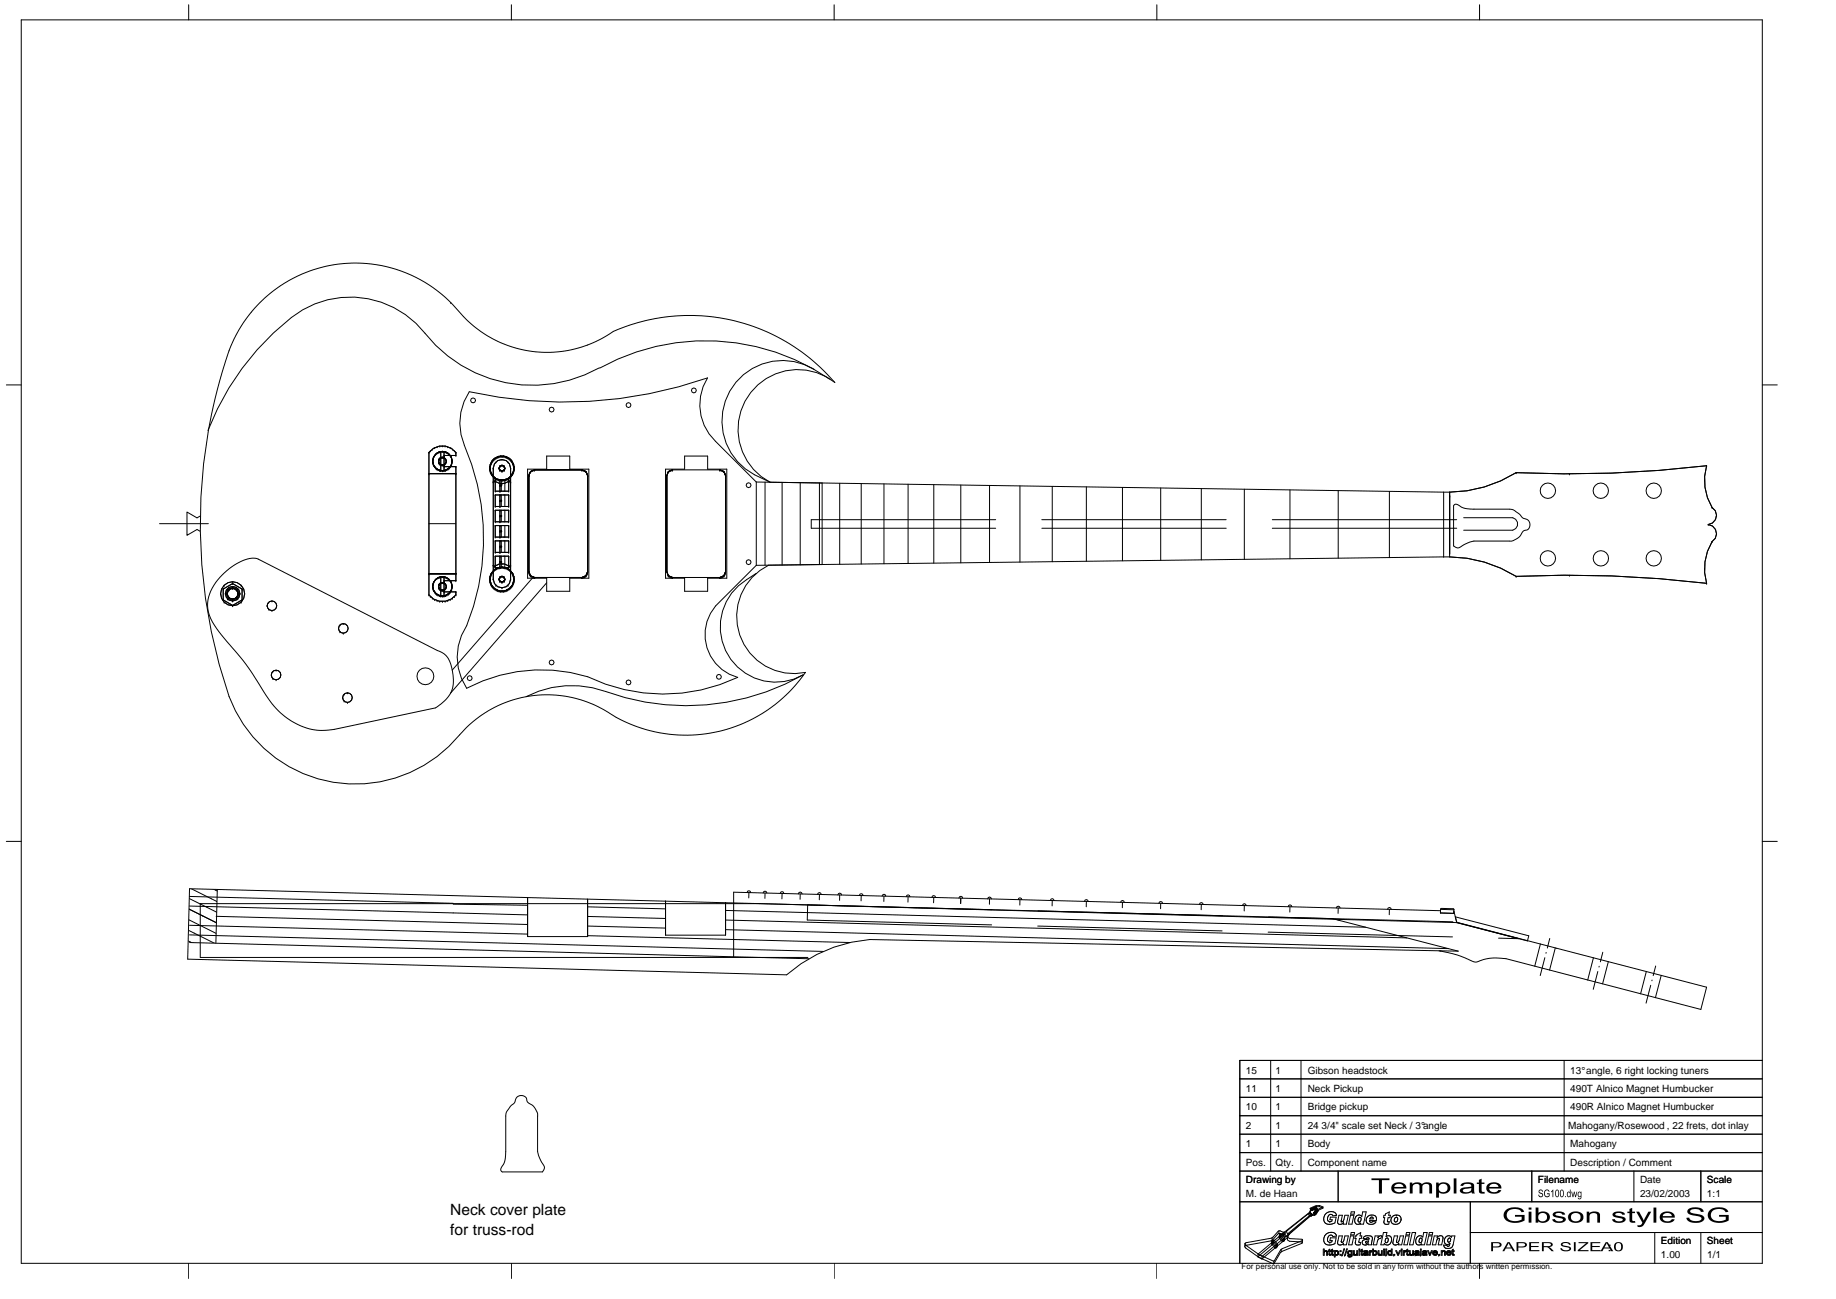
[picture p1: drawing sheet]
<svg xmlns="http://www.w3.org/2000/svg" width="1189mm" height="841mm" viewBox="0 0 1189 841" stroke-linecap="round" stroke-linejoin="round" font-family="sans-serif">
<g fill="none" stroke="#000" stroke-width=".65">
<path d="M14 13h1127v805h-1127zM122 3v10M331 3v10M540 3v10M749 3v10M958 3v10M168 196a87 87 0 0 1 125 1l8 9a75 75 0 0 0 85 15l8-4a98 98 0 0 1 37-12l12-1h8a123 123 0 0 1 85 38l5 6-6-4a39 39 0 0 0-53 16 39 39 0 0 0 17 52l33 1v53h-34l-6 3a37 37 0 0 0-12 45 37 37 0 0 0 42 21 96 96 0 0 1-19 21 94 94 0 0 1-114 2 75 75 0 0 0-88 14 92 92 0 0 1-55 34 87 87 0 0 1-98-55 346 346 0 0 1-10-187l6-22 6-19 3-7 5-8zM292 196h.1M388 238a89 89 0 0 1-113-22 62 62 0 0 0-86-10 172 172 0 0 0-54 73M388 238a142 142 0 0 1 149 7M527 239a39 39 0 0 0-54 14 39 39 0 0 0 16 54l10 5M4 249h10"/>
<path d="M1141 249h10M278 293h.1M278 293a11 11 0 0 1 17 0M278 293v92M279 292h.1M280 291h.1M280 298h.1M280 299h.1M281 297h.1M281 296h.1M281 295h.1M281 290h.1"/>
<path d="M282 294h.1M283 293h.1M283 289h.1M284 293h.1M284 298h.1M284 299h.1M284 300h.1M284 297h.1M285 293h.1M285 297h.1M285 289h.1M285 296h.1"/>
<path d="M285 292a6 6 0 0 0-5 6 6 6 0 0 0 5 7M285 292h.1M285 292v13M285 292h3M286 296h.1M286 292h.1M286 289h.1M287 296h.1M287 292h.1M288 292a6 6 0 0 1 5 6 6 6 0 0 1-5 7M288 292h.1M288 292v13"/>
<path d="M288 296h.1M288 295h.1M288 296h-2l-1 1-1 1 1 2 1 1h2M288 295h7M288 297h.1M288 289h.1M288 293h.1M288 300h.1M289 300h.1M289 297h.1M289 299h.1M289 298h.1"/>
<path d="M289 293h.1M290 289h.1M290 293h.1M291 294h.1M292 290h.1M292 295h.1M292 296h.1M292 297h.1M293 298h.1M293 299h.1M293 291h.1M294 292h.1"/>
<path d="M295 293h.1M295 295h.1M295 293v2M318 299h.1M318 299v1M318 300h.1M319 298h.1M319 298v1M319 299h.1M319 299h-1M320 298h.1M320 298h-1"/>
<path d="M320 297h.1M320 297v1M321 297h.1M321 297h-1M321 299h.1M321 296h.1M321 296v1M321 296h1M322 296h.1M322 296h1M323 296h.1M323 295h.1"/>
<path d="M323 295v1M323 295l1 1M324 296h.1M324 295h.1M324 295v1M324 295l1 1M325 296h.1M325 298h.1M325 295h.1M325 295v1M326 295h.1M326 295l-1 1"/>
<path d="M326 295v1M326 296h.1M327 295h.1M327 295l-1 1M327 295v1M327 296h.1M328 296h.1M328 296h-1M329 296h.1M329 296h-1M329 296v1M329 297h.1"/>
<path d="M329 299h.1M329 297h1M330 297h.1M330 297v1M330 298h.1M330 298h1M331 298h.1M331 299h.1M331 299h1M331 298v1M332 300h.1M332 299h.1"/>
<path d="M332 299v1M278 307h.1M278 307h17M281 300h.1M281 301h.1M281 302h.1M282 303h.1M283 304h.1M284 304h.1M285 304h.1M285 300h.1M285 301h.1"/>
<path d="M285 305h.1M285 305h3M286 301h.1M286 305h.1M287 301h.1M287 305h.1M288 305h.1M288 301h.1M288 302h.1M288 302h7M288 304h.1M289 304h.1"/>
<path d="M290 304h.1M291 303h.1M292 302h.1M292 301h.1M292 300h.1M295 307h.1M295 302h.1M295 302v74M317 304h.1M317 303h.1M317 303h1M317 304h1"/>
<path d="M317 302h.1M317 302h1M317 305h.1M317 305h1M317 301h.1M317 301l1 1M318 306h.1M318 303h.1M318 302h.1M318 303l-1 1M318 302l-1 1M318 304h.1"/>
<path d="M318 304l-1 1M318 302h-1M318 300v1M318 305h.1M318 305v1M318 307h.1M318 301h.1M318 301h-1M318 306v1M318 307l1 1M319 308h.1M319 312h.1"/>
<path d="M319 303a6 6 0 0 1 6-5 6 6 0 0 1 6 5M319 303h.1M319 303v72M319 308v1M319 309h.1M319 309h1M320 312h.1M320 311h.1M320 309h.1M320 312h-1M320 312l3 1h4l3-1M321 311h.1"/>
<path d="M321 318h.1M321 318h8M321 311h8M321 311v7M321 309h.1M321 309v1M321 309h-1M321 310h.1M322 310h.1M322 310h-1M322 310l1 1M323 311h.1"/>
<path d="M323 303h.1M323 310h.1M323 310l1 1M323 310v1M324 311h.1M324 318h.1M324 314h.1M324 315h.1M324 304h.1M324 302h.1M324 311v7M324 314h1v1h-1"/>
<path d="M324 311h1M325 311h.1M325 311v3M325 315v3M325 313h.1M325 305h.1M325 301h.1M325 311h1M326 311h.1M326 304h.1M326 302h.1M327 310h.1"/>
<path d="M327 310v1M327 310l-1 1M327 303h.1M327 311v7M327 311h.1M328 310h.1M328 310l-1 1M328 310h1M329 310h.1M329 309h.1M329 309h1M329 309v1"/>
<path d="M329 318h.1M329 311h.1M329 311v7M330 312h1M330 312h.1M330 309h.1M330 309h1M330 311h.1M331 308h.1M331 309h.1M331 312h.1M331 303h.1"/>
<path d="M331 303v72M332 307h.1M332 307l-1 1M332 306h.1M332 306v1M332 301h.1M332 301h1M332 305h.1M332 305l1 1M332 302h.1M332 300v1M332 302h1"/>
<path d="M332 304h.1M332 304l1 1M333 302h.1M333 302v1M333 303h.1M333 306h.1M333 303v1M333 306h-1M333 301h.1M333 301l-1 1M333 305h.1M333 305h-1"/>
<path d="M333 304h.1M333 304h-1M342 304h12v-9h15v9h12v70h-12v9h-15v-9h-12zM342 308h.1M342 308v62M342 307h.1M343 307h.1M343 306h.1M344 305h.1M345 304h.1M346 304h.1M346 304l-2 1-2 3"/>
<path d="M346 304h31M377 304l2 1 1 3M377 304h.1M378 304h.1M378 305h.1M379 305h.1M380 306h.1M380 307h.1M380 308h.1M380 308v62M431 304h12v-9h15v9h13v70h-13v9h-15v-9h-12zM432 306h.1"/>
<path d="M433 305h.1M434 305h.1M434 304h.1M435 304h.1M435 304l-2 1-1 3v62l1 3 2 1M435 304h31M466 304l3 1 1 3M466 304h.1M467 304h.1M468 305h.1M469 305h.1M469 306h.1"/>
<path d="M470 307h.1M470 308h.1M470 308v62M490 312l-27-26a33 33 0 0 1-5-41 284 284 0 0 1-154 9 37 37 0 0 0-3 34 152 152 0 0 1 1 117 36 36 0 0 0 0 41 101 101 0 0 1 90-3 113 113 0 0 0 86-4 29 29 0 0 1-15-47l27-26M490 312l445 7M490 312v54M495 312v54M506 312v54M518 313v53M531 313v53M544 313v52M558 313v52"/>
<path d="M572 313v52M588 314v51M605 314v51M622 314v50M641 314v50M660 315v49M681 315v49M703 315v48M727 316v47M752 316v47M778 316v47M806 317v45"/>
<path d="M835 317v45M867 318v43M900 318v43M935 319v42M935 319h4M939 319v39M939 319v42M982 306h.1M982 306a83 83 0 0 1-43 13M1016 307h.1M1104 311h.1M1105 302h.1"/>
<path d="M1105 302a34 34 0 0 0 4 27M1105 302a750 750 0 0 1-123 4M103 339h32M130 334l-2 1-7-3v15l7-4 1 1M278 339h17M321 320h.1M321 328h.1M321 330h.1M321 338h.1M321 328h8M321 320h8M321 338h8"/>
<path d="M321 330h8M321 320v8M321 330v8M324 328h.1M324 320h.1M324 324h.1M324 338h.1M324 330h.1M324 334h.1M324 320v8M324 330v8M324 324h1h-1"/>
<path d="M324 334h1h-1M325 320v4M325 324v4M325 330v4M325 334v4M327 320v8M327 330v8M329 320h.1M329 328h.1M329 330h.1M329 338h.1M329 320v8"/>
<path d="M329 330v8M645 336h-120v6h120M675 336h119M824 336h119M939 321h.1M941 328l2-2 5 3 4 1h27l5 3 2 2 3 2 2 2v2l-1 2-3 1-3 3-4 3h-26l-3 1-6 3-1 1-3-2v-25M948 335h32a4 4 0 0 1 3 4 4 4 0 0 1-3 4h-32M1106 340h.1M1106 340a6 6 0 0 1 5 4 6 6 0 0 1-2 7M1109 329h.1M1109 329a6 6 0 0 1 2 6 6 6 0 0 1-5 5M1112 334h.1"/>
<path d="M321 340h.1M321 348h.1M321 350h.1M321 358h.1M321 340h8M321 348h8M321 350h8M321 358h8M321 340v8M321 350v8M324 340h.1M324 348h.1"/>
<path d="M324 344h.1M324 350h.1M324 358h.1M324 354h.1M324 340v8M324 350v8M324 344h1h-1M324 354h1h-1M325 340v4M325 344v4M325 350v4M325 354v4"/>
<path d="M327 340v8M327 350v8M329 340h.1M329 348h.1M329 350h.1M329 358h.1M329 340v8M329 350v8M675 342h119M824 342h119M939 358h.1M1109 351h.1"/>
<path d="M1109 351a34 34 0 0 0-4 27M1112 346h.1M144 372a32 32 0 0 1 21-11l118 60a13 13 0 0 1 10 13 20 20 0 0 1-10 24h-1l-65 14a42 42 0 0 1-43-20 222 222 0 0 0-31-41 29 29 0 0 1-8-23 31 31 0 0 1 9-16zM145 379h.1M151 378h.1M151 380h.1M151 377h.1M151 378l6 3M151 378l-6 3M156 379h.1M278 371h.1M278 371h17"/>
<path d="M280 380h.1M280 379h.1M281 378h.1M281 377h.1M281 376h.1M282 375h.1M283 375h.1M284 374h.1M284 380h.1M284 379h.1M284 378h.1M285 374h.1"/>
<path d="M285 378h.1M285 377h.1M285 373a6 6 0 0 0-5 7 6 6 0 0 0 5 6M285 373h.1M285 373v13M285 373h3M286 377h.1M286 373h.1M287 377h.1M287 373h.1M288 373a6 6 0 0 1 5 7 6 6 0 0 1-5 6M288 373h.1"/>
<path d="M288 373v13M288 376h.1M288 377h.1M288 377h-2l-1 1-1 2 1 1 1 1h2M288 376h7M288 378h.1M288 374h.1M289 378h.1M289 379h.1M289 380h.1M289 374h.1M290 375h.1"/>
<path d="M291 375h.1M292 376h.1M292 377h.1M292 378h.1M293 379h.1M293 380h.1M295 371h.1M295 376h.1M317 374h.1M317 375h.1M317 374l1 1M317 375l1 1"/>
<path d="M317 376h.1M317 376l1 1M317 373h.1M317 373l1 1M317 377h.1M317 377h1M318 372h.1M318 375h.1M318 376h.1M318 375h-1M318 372v1M318 376h-1"/>
<path d="M318 374h.1M318 374h-1M318 377h.1M318 378h.1M318 377h-1M318 373h.1M318 373h-1M318 377v1M318 379h.1M318 379h1M318 378v1M318 371h.1"/>
<path d="M318 371v1M319 380h.1M319 379h.1M319 379v1M319 370h.1M319 370v1M319 371h.1M319 371h-1M319 366l1 1M319 366h.1M319 375a6 6 0 0 0 6 6 6 6 0 0 0 6-6M319 375h.1"/>
<path d="M319 369h.1M319 369h1M319 369v1M320 366h.1M320 367h.1M320 369h.1M320 369h1M320 367l3-2h4l3 2M321 360h.1M321 368h.1M321 360h8M321 368h8"/>
<path d="M321 360v8M321 369h.1M321 368h1M321 368v1M321 379h.1M322 368h.1M323 367h.1M323 367v1M323 367l-1 1M323 375h.1M323 368h.1M324 367h.1"/>
<path d="M324 367l-1 1M324 360h.1M324 368h.1M324 364h.1M324 376h.1M324 374h.1M324 360v8M324 364h1h-1M325 367h.1M325 367h-1M325 360v4M325 364v4"/>
<path d="M325 365h.1M325 377h.1M325 373h.1M326 367h.1M326 367h-1M326 376h.1M326 374h.1M326 367l1 1M327 368h.1M327 375h.1M327 360v8M327 367h.1"/>
<path d="M327 367l1 1M327 367v1M328 368h.1M329 379h.1M329 368h.1M329 368v1M329 368h-1M329 369h.1M329 360h.1M329 360v8M330 367h.1M330 369h.1"/>
<path d="M330 369h-1M330 369h1M330 366h.1M331 370h.1M331 369h.1M331 366l-1 1M331 366h.1M331 375h.1M331 380h.1M331 371h.1M331 371h1M331 370v1"/>
<path d="M331 379h.1M331 379v1M332 371h.1M332 371v1M332 378h.1M332 378v1M332 379h.1M332 379h-1M332 372h.1M332 372h1M332 377h.1M332 377v1"/>
<path d="M332 373h.1M332 373h1M332 377h1M332 374h.1M332 374h1M333 376h.1M333 375h.1M333 372h.1M333 372l-1 1M333 377h.1M333 377h-1M333 373h.1"/>
<path d="M333 373l-1 1M333 376l-1 1M333 374h.1M333 374v1M333 375v1M342 370l2 3 2 1M342 370h.1M342 371h.1M343 371h.1M343 372h.1M344 373h.1M345 374l-52 60"/>
<path d="M345 374h.1M346 374h.1M346 374h31M354 377l-62 72M377 374h.1M378 374h.1M378 373h.1M379 373h.1M380 372h.1M380 371h.1M380 370l-1 3-2 1M380 370h.1"/>
<path d="M432 372h.1M433 373h.1M434 373h.1M434 374h.1M435 374h.1M435 374h31M466 374h.1M467 374h.1M468 373h.1M469 373h.1M469 372h.1M470 371h.1"/>
<path d="M470 370l-1 3-3 1M470 370h.1M490 371a42 42 0 0 0-22 25 36 36 0 0 0 12 38 36 36 0 0 0 40 3 153 153 0 0 1-128 11 64 64 0 0 0-51 3M939 361a83 83 0 0 1 43 12M939 361l-449 5M982 373h.1M982 373a750 750 0 0 1 123 5M1016 372h.1M1104 368h.1M1105 378h.1M143 384h.1M145 381h.1"/>
<path d="M145 388h.1M145 381v7M145 388l6 4M145 390h.1M146 384h.1M146 384h1M147 384h.1M147 388h.1M147 381h.1M147 381l1 1M148 387l-1 1M148 387h.1"/>
<path d="M148 382h.1M151 392h.1M151 389h.1M151 388h.1M151 381h.1M151 388v1M153 387h.1M153 382h.1M154 387v1M154 388h.1M154 381h.1M154 381v1"/>
<path d="M154 384h.1M155 384h.1M156 390h.1M157 388h.1M157 381h.1M157 388l-6 4M157 381v7M158 384h.1M173 392h.1M174 394h.1M174 390h.1M176 395h.1"/>
<path d="M176 389h.1M278 385h.1M278 385a11 11 0 0 0 17 0M279 386h.1M280 387h.1M280 381h.1M281 382h.1M281 383h.1M281 388h.1M282 384h.1M283 385h.1M283 389h.1"/>
<path d="M284 385h.1M284 381h.1M285 386h.1M285 381h.1M285 389h.1M285 382h.1M285 386h3M286 382h.1M286 389h.1M286 386h.1M287 382h.1M287 386h.1"/>
<path d="M288 386h.1M288 382h.1M288 383h.1M288 383h7M288 389h.1M288 381h.1M289 381h.1M289 385h.1M290 389h.1M290 385h.1M291 384h.1M292 388h.1"/>
<path d="M292 383h.1M292 382h.1M293 381h.1M293 387h.1M294 386h.1M295 385h.1M295 383h.1M295 383v2M319 380h1M320 380h.1M320 380v1M320 381h.1"/>
<path d="M320 381l1 1M321 382h.1M322 382h.1M322 382h-1M323 382h.1M323 382h-1M323 382v1M323 383h.1M324 382h.1M324 382l-1 1M324 382v1M324 383h.1"/>
<path d="M325 383h.1M325 383h-1M325 381h.1M325 383h1M326 383h.1M326 382h.1M326 382v1M326 382l1 1M327 383h.1M327 382h.1M327 382v1M327 382h1"/>
<path d="M328 382h.1M328 382h1M329 382h.1M330 381h.1M330 381l-1 1M330 380h.1M330 380v1M331 380h-1M219 407h.1M220 409h.1M220 405h.1M222 410h.1"/>
<path d="M222 404h.1M176 437h.1M177 439h.1M177 435h.1M179 434h.1M179 440h.1M222 452h.1M223 454h.1M223 449h.1M225 455h.1M225 449h.1M4 545h10"/>
<path d="M1141 545h10M123 575l740 20 81 21-381-8a93 93 0 0 0-54 23l-387-10zM124 575l17 9M138 575l3 2M141 576l-1 35M484 578l1-1 1 1M485 578v3M494 578l1-1 2 1M495 578v4M505 578l1-1 2 1M506 578v4M517 579l1-1 1 1"/>
<path d="M518 579v3M529 579l2-1 1 1M531 579v4M543 579l1-1 1 1M544 579v4M556 580l2-1 1 1M558 580v3M122 588l19 10M122 581l19 10M122 595l19 10M123 580l170 5M123 587l219 5"/>
<path d="M123 599l219 6M140 593l202 6M293 585l49 1M342 581v25h38v-24M380 593l51 2M380 587l51 1M380 600l51 1M431 583v22h39v-21M470 589l414 11M470 596l441 11M523 586v10l119 3M571 580l1-1 2 1"/>
<path d="M572 580v4M587 581l1-2 1 2M588 581v3M603 581l2-1 1 1M605 581v3M621 581l1-1 1 2M622 581v4M640 582l1-1 1 1M641 582v3M659 582l1-1 2 2M660 583v3M672 600l119 3"/>
<path d="M672 590l120 3M680 583l1-1 2 1M681 583v4M702 584l1-2 2 2M703 584v3M726 584l1-1 1 1M727 584v4M750 585l2-1 1 1M752 585v3M777 586l1-2 1 2M778 586v3M805 586l1-1 1 1"/>
<path d="M806 586v4M821 594l120 3M834 587l1-1 2 1M835 587v4M865 588l2-1 1 1M867 588l-1 3M868 595l-2 1M898 589l2-1 1 1M900 589v3M933 591v-3h8v3M933 591v-1l-458-12v41M933 591h8"/>
<path d="M933 589h8M941 591v-1l2 7M942 594l48 12-1 3-46-12zM943 597h.1M943 597l162 42-4 15-126-33a31 31 0 0 0-18 2h-3l-11-5-11-2M943 597l-451-12h-362v35h393M122 602l17 9M122 609l3 2M123 610l401 11M123 605l410 11M380 606l170 4M470 602l468 12"/>
<path d="M821 604l120 3M933 616h-1M970 607l13 1M997 611l-3 15M1001 617h.1M1004 608l-2 6M1007 614l-4 14M1008 614h.1M1038 617l-2 6M1000 620l-3 12M1032 620l-4 15M1035 629l-3 12"/>
<path d="M1036 626h-1M1041 623l-3 14M1066 629l-4 14M1069 638l-3 11M1070 635h.1M1072 625l-2 7M1076 631l-4 15M803 699h338M823 687v71M842 687v71M1013 687v71M1141 687h-338v131"/>
<path d="M803 710h338M803 734h338M803 722h338M326 759h25l2-3-1-1-3-6-1-3v-25l-2-5-4-2-1-3-2-2h-2l-2 1-2 4-2 2-3 4-1 28v4l-3 5v1l1 1M803 758h338M803 746h338M866 758v20M992 758v20M1058 758v20M1101 758v20M803 778h338M952 778v40"/>
<path d="M828 797v2M829 800h-1M829 800h.1M829 800l-1 1M829 799h.1M829 799v1M829 799h1M830 799l2 2M830 799h.1M830 799v1M831 799l1 2M831 799l-16 13"/>
<path d="M831 798v2M832 799l-17 15M832 799l2 2M833 797v1l2 1M833 797l-1 2M833 797h.1M835 799l-1 2M835 799h.1M847 786l1 1h1M847 786l-14 11M847 786h1M848 786l1 1"/>
<path d="M848 785l-17 14M848 785v1M848 785l1 2M848 787l-14 12M848 785l-1 1M848 785l1 1M848 785h.1M848 782h1v1zM849 787l-14 12M849 787h.1M849 785l-1 1M849 783h.1"/>
<path d="M849 783v1l1-1M849 786h.1M849 787l-17 14M849 783l1 1zM849 783h1zM849 786v1M850 782h.1M850 783h.1M850 782v1h1M850 786v1M850 782v1M851 782h.1"/>
<path d="M851 783h.1M851 781h1l-1 1zM851 785h.1M851 786h1M851 786v1M851 782l1 1 1-1M851 786h-2M851 786h.1M851 785v1M851 782h1M852 784h.1M852 786h.1"/>
<path d="M852 786h-1M852 782h.1M852 786v1zM852 785h.1M852 784h-1l1 1M852 781h2l3 1M852 781v1l-3 2-1 1M852 781h2h3M852 781l-3 2-1 2M852 781h.1M852 782h1M852 783h1z"/>
<path d="M852 785h1h-1M853 782h.1M853 783h.1M853 784h.1M853 782v1M853 782l-1 1 1 1M853 783v1M853 783l1 1h-1zM854 781h.1M857 782l-4 2-2 3h-2M857 781l-4 2-2 3M857 781v1"/>
<path d="M858 787a4 4 0 0 0 1 5 4 4 0 0 0 5 0l1-4h-4v2h2l-1 1h-1M858 787h.1M860 787v1a1.8 1.8 0 0 0 1 3M860 787h.1M861 791h.1M862 798h.1M862 798h-3l-1 2M862 784h.1M862 784l-3 1-1 2M862 798a3 3 0 0 1 3 2l-2 1a1.6 1.6 0 0 0-1-1 1.6 1.6 0 0 0-2 1M862 784l2 1 1 2h-2a1.6 1.6 0 0 0-1-1 1.6 1.6 0 0 0-2 1M868 793h.1"/>
<path d="M868 791h.1M868 791l1-4h-2l-1 3a1.7 1.7 0 0 0 0 2 1.7 1.7 0 0 0 2 1M868 791h1h1M870 791h.1M870 791l1-4h2l-1 6h-2v-1M870 792h.1M870 792l-2 1M874 787h3l-2 6h-2zM875 798h2v2h-2zM875 785h2v1h-2zM879 790h.1M880 788a1.3 1.3 0 0 1 1 2 1.3 1.3 0 0 1-2 1z"/>
<path d="M880 793h.1M881 792h.1M881 792l-1 1M881 792v1h2l2-8h-3v3a2.9 2.9 0 0 0-5 1 2.9 2.9 0 0 0 3 4M885 792h.1M886 788a3 3 0 0 1 3-1 3 3 0 0 1 2 3h-4v1h4a3 3 0 0 1-5 2 3 3 0 0 1 0-5zM888 788h1v1h-2zM896 798h2v3a2.5 2.5 0 0 1 3 0 2.5 2.5 0 0 1 0 3 2.3 2.3 0 0 1-2 2 2.3 2.3 0 0 1-3-1v1h-2zM896 787h1v-1l3-1-1 2h1v1h-1l-1 3h2l-1 2a1.9 1.9 0 0 1-2 0 1.9 1.9 0 0 1-1-3l1-2h-1zM903 789a1.4 1.4 0 0 1 2 1 1.4 1.4 0 0 1-2 1v-1zM904 793h.1M904 787h.1"/>
<path d="M907 789h.1M907 789a3 3 0 0 0-5-2 3 3 0 0 0 0 5l2 1M907 789l-1 3-2 1M911 798h2v2h-3zM914 798h3l-2 8h-2zM917 798h.1M926 798h2l-1 2h-2zM952 798h189M1072 798v20M1101 798v20M122 818v10M331 818v10"/>
<path d="M540 818v10M749 818v10M806 807h.1M806 805v2M806 805l1 1a37 37 0 0 0 18 10l4-7 1-1 13-5-8-1-1-1v-1v3l1 1h8v1l-13 5-1 1-4 7a46 46 0 0 1-18-10l-1-1 1-1 16-3 5-4h4v-1l-4-1-5 5zM815 814l2 1M815 812v2M815 812l2 1M817 813v2M824 805l2 3M824 804v1M824 804l2 3"/>
<path d="M824 805h.1M824 804h.1M824 801v2M824 803v1M824 803h.1M824 803h1M825 804l2 3M825 804h-1M825 803l2 2M825 803h.1M825 816v2M825 803v1"/>
<path d="M826 807v1M826 808h.1M826 807h.1M827 807h.1M827 807l-1 1M827 806h.1M827 806l-1 1M827 806v1M827 805v1M827 805v2M828 801l3 3M828 800v1"/>
<path d="M828 800l2 3M828 801h.1M829 800l3 3M830 809v2M830 803v1M831 804h.1M831 802l-1 1M831 802h.1M831 802v1M831 803h.1M831 803v1M832 803h.1"/>
<path d="M832 803l-1 1M832 802h.1M832 802l-1 1M832 802v1M832 801v1M832 801v2M832 801l-15 12M834 801l-17 14M843 803v1M858 811h.1M858 800a4 4 0 0 0 0 5 4 4 0 0 0 4 1l2-1 1-4h-4v2h2l-1 1h-1M858 800h.1"/>
<path d="M858 810v1M858 810h.1M858 810l1 3h1v-2a1.6 1.6 0 0 0-3-1v-1v4l1-2M860 801v1a1.8 1.8 0 0 0 1 2M860 801h.1M861 813h.1M861 804h.1M861 812v-2h1l-1-1-1 1 1 3M861 812h.1M861 812l1 1h-1M862 809h1v1v2l1 1-2-1v-2zM863 813h.1"/>
<path d="M865 812h.1M865 812v1M865 813h.1M867 812h.1M867 812l-2 1M867 811h.1M867 811a1.4 1.4 0 0 0-1-1 1.4 1.4 0 0 0-2 0v4h1v-2M867 811v1M868 810h.1M868 812v1zM868 806h.1M869 813h.1"/>
<path d="M870 804l1-4h2l-1 6h-2v-1M870 804h-1h-1l1-4h-2l-1 3a1.7 1.7 0 0 0 0 2 1.7 1.7 0 0 0 2 1M870 804h.1M870 805h.1M870 805l-2 1M870 809h1l-2 4zM871 813h.1M872 809l-1 4zM873 810h1h2l-1 3M873 810a1.4 1.4 0 0 0 0 2 1.4 1.4 0 0 0 2 0v1M873 810h.1M873 814h.1"/>
<path d="M873 814h1M874 813h.1M874 813h-1v1M874 813h1M874 814h.1M874 800h3l-2 6h-2zM875 813h.1M875 810h.1M875 813l-1 1M876 812h.1M876 812v-2h1v2h1M876 812h1"/>
<path d="M877 812h.1M878 812h.1M878 812l1-2v3l-2-1M878 800l1-1 2-1v2h1l-1 2h-1v2h1v2a1.9 1.9 0 0 1-3 0 1.9 1.9 0 0 1 0-2v-2h-1zM880 810h1v3h-1zM880 809h1zM882 809v1h1h-1v2l1 1-1-1v-2h-1zM882 813h.1M883 812h.1M883 812v1M883 813h.1M883 811h.1"/>
<path d="M883 811v1M884 811h.1M884 812h.1M884 812v-1h1l-1 1M884 811h-1M884 810v1M884 810h1M884 810h.1M884 804l1 1M884 804h.1M884 804l2-1-1 2M885 805h.1"/>
<path d="M885 810h.1M885 801v1h-2a4 4 0 0 1 6 0l-1 4h-2v-1M885 801h.1M885 810v1M885 811h-1M885 811h.1M886 810h-2l-1 1h1M886 810h.1M886 810v3h-3M886 801h.1M886 801h-1M886 801l1 1h-2a2.1 2.1 0 0 0-3 1 2.1 2.1 0 0 0 1 3 2.1 2.1 0 0 0 3-1"/>
<path d="M886 805h.1M888 810h.1M888 810h-1v3v-2l1-1M889 809v1a1.4 1.4 0 0 1 2 0 1.4 1.4 0 0 1 0 2 1.4 1.4 0 0 1-2 0v1zM890 812h.1M890 800h3l-1 1 2-1h1l-1 2a1.8 1.8 0 0 0-2 2l-1 2h-2zM891 810a1.1 1.1 0 0 0-2 1 1.1 1.1 0 0 0 1 1M891 810h.1M891 810v2h-1M892 801h.1M892 812h.1M892 812v-2h1v2h1"/>
<path d="M892 812h1M893 812h.1M894 812h.1M894 812l1-2v3l-2-1M896 810v3zM896 809h.1M897 813h.1M897 809h1v4h-1zM897 802h1a1.5 1.5 0 0 1 1 1 1.5 1.5 0 0 1-1 2 1.6 1.6 0 0 1-1-3zM898 801h.1M899 811h.1M899 810h.1"/>
<path d="M899 810v1M899 810h1M899 812h.1M900 810a1 1 0 0 1 1 1 1.1 1.1 0 0 1-2 1M900 810l-1 1v1M901 810h-2M901 810h.1M901 810v-1v4v-1a1.4 1.4 0 0 1-2 1 1.4 1.4 0 0 1 0-2M902 805h.1M902 805l1 1h1M903 813h.1M903 812v1z"/>
<path d="M904 806h.1M904 810l1 2 1-2h1l-1 3h-1zM904 804l1-4h-2l-1 5M904 804h1h1M904 804h.1M906 804l1-4h2l-1 6h-2v-1M906 804h.1M906 805h.1M906 805l-2 1M907 810h1v3h-1zM907 809h1zM910 810h.1"/>
<path d="M910 800h2l-1 6h-2zM911 810h-2v3v-2l1-1M911 810h-1M911 810l1-1v1v2M911 810v2l1 1v-1M912 812h.1M913 812h.1M913 812v-2v2h1M914 812h.1M914 812h1v-2v3l-2-1M916 812h.1M916 812v1"/>
<path d="M916 813h.1M916 811h.1M916 811v1M917 811h.1M917 812h.1M917 811h-1M917 810v1M917 810h1M917 810h.1M917 811v1M917 811h1v1M918 812h-1"/>
<path d="M918 812h.1M918 810h.1M918 810v1M918 811h-1M918 811h.1M919 810h-2l-1 1h1M919 810h.1M919 810v3h-3M919 804h.1M919 802a1 1 0 0 1 2 0 1 1 0 0 1 0 1l-1 2a1.3 1.3 0 0 1-1-1 1.3 1.3 0 0 1 0-2zM920 806h.1M920 813h.1"/>
<path d="M920 809v4zM920 805h.1M920 805v1M920 805v1h2l2-8h-2l-1 3a2.9 2.9 0 0 0-4 1 2.9 2.9 0 0 0 2 4h1M921 812h.1M921 811h.1M921 811v1M922 811h.1M922 812h.1M922 811h-1M922 811v1M922 811h1l-1 1"/>
<path d="M923 810l-1 1M923 810h.1M923 810v1M923 811h-1M923 811h.1M924 810h.1M924 810h-2l-1 1h1M924 810v3h-1a1.1 1.1 0 0 1-1 0 1.1 1.1 0 0 1-1-1M925 800h2l-1 6h-2zM926 812l-1-2h-1l2 3M926 812l1-2-1 3M926 812v1"/>
<path d="M929 812l-1-1h3a1.5 1.5 0 0 0-2-1 1.5 1.5 0 0 0-1 1 1.5 1.5 0 0 0 1 2M929 812h.1M929 810h1v1h-2zM929 812h1M929 813h.1M930 812h1l-2 1M930 812h.1M931 801h.1M931 801v-1h-2l-2 6h3l1-4M931 802h.1M931 802h1M932 813h.1"/>
<path d="M932 812v1zM932 802h.1M933 800l-2 1M933 800h.1M933 800h1v1M933 810h1a1.2 1.2 0 0 1 1 0 1.2 1.2 0 0 1 1 1v2h-1v-2a.8 .8 0 0 0 0-1 .8 .8 0 0 0-1 1v2h-1zM934 801h.1M934 801v5h-3l1-4M936 810h.1M936 808h.1M937 810a1.6 1.6 0 0 1 2 0 1.6 1.6 0 0 1 1 1h-3a1 1 0 0 0 1 1 1 1 0 0 0 1 0h1a1.6 1.6 0 0 1-3 1 1.6 1.6 0 0 1 0-3zM937 810h.1"/>
<path d="M938 810h1v1h-2zM938 807l-3-1v1l1 1M938 807h.1M938 802h.1M939 805h.1M939 805l-1 2M939 802h-1M939 802h.1M939 802a1.2 1.2 0 0 1 0 2 1.2 1.2 0 0 1-2-1l1-1M940 801a2.8 2.8 0 0 0-4 1 2.8 2.8 0 0 0 1 4l2-1M940 801h.1M940 801v-1h2l-1 6a3 3 0 0 1-5 2"/>
<path d="M940 809h1v1h1h-1v2l1 1-1-1-1-2zM941 813h.1M958 818v10"/>
<circle cx="306" cy="259" r="1.6"/>
<circle cx="449" cy="253" r="1.6"/>
<circle cx="357" cy="265" r="1.6"/>
<circle cx="407" cy="262" r="1.6"/>
<circle cx="286" cy="298" r="6"/>
<circle cx="286" cy="298" r="2.5"/>
<circle cx="325" cy="303" r="1.9"/>
<circle cx="485" cy="314" r="1.6"/>
<circle cx="1002" cy="318" r="5"/>
<circle cx="1037" cy="318" r="5"/>
<circle cx="1071" cy="318" r="5"/>
<circle cx="286" cy="380" r="2.5"/>
<circle cx="286" cy="380" r="6"/>
<circle cx="325" cy="375" r="1.9"/>
<circle cx="485" cy="364" r="1.6"/>
<circle cx="1002" cy="361" r="5"/>
<circle cx="1037" cy="361" r="5"/>
<circle cx="1071" cy="361" r="5"/>
<circle cx="151" cy="384" r="3"/>
<circle cx="151" cy="384" r="5"/>
<circle cx="151" cy="384" r="4"/>
<circle cx="151" cy="384" r="8"/>
<circle cx="176" cy="392" r="3"/>
<circle cx="222" cy="407" r="3"/>
<circle cx="179" cy="437" r="3"/>
<circle cx="275" cy="438" r="5"/>
<circle cx="304" cy="439" r="1.6"/>
<circle cx="357" cy="429" r="1.6"/>
<circle cx="466" cy="438" r="1.6"/>
<circle cx="225" cy="452" r="3"/>
<circle cx="407" cy="442" r="1.6"/>
<circle cx="850" cy="783" r=".1"/>
<circle cx="851" cy="783" r=".4"/>
<circle cx="851" cy="785" r=".1"/>
<circle cx="853" cy="783" r=".1"/>
<circle cx="865" cy="811" r="1"/>
<circle cx="874" cy="811" r="1"/>
</g>
<g fill="#000">
<path d="M888 763h12v1h-5v9h-2v-9h-5zM902 767a5 5 0 0 1 9 2h-8a3 3 0 0 0 2 3 3 3 0 0 0 4-2l2 1a6 6 0 0 1-10-1zM903 767v1h6a3 3 0 0 0-6-1zM913 766h1v1a5 5 0 0 1 7 0 4 4 0 0 1 6 0v6h-2v-6h-1h-3v6h-2v-5a2.5 2.5 0 0 0-4 0v5h-2zM930 766h2v1a4 4 0 0 1 5-1 4 4 0 0 1 1 5 5 5 0 0 1-6 1v3h-2zM932 769a2.8 2.8 0 0 0 5 0 2.8 2.8 0 0 0-5 0zM941 763h2v10h-2zM946 766l4-1 4 1v1l1 6h-2v-1a5 5 0 0 1-8-1 4 4 0 0 1 6-2v-1a1 1 0 0 0 1 0 1 1 0 0 0 0-1h-3l-2 1h-1zM947 770l1 2h3l1-1 1-2zM958 764l1-1v3h2v1h-2v4l1 1h1v1h-2l-1-1v-5h-2v-1h2zM963 767a5 5 0 0 1 9 2h-8v1a4 4 0 0 0 6 0l2 1a6 6 0 0 1-10-1l1-2zM965 767l-1 1h6a3 3 0 0 0-5-1z" fill-rule="evenodd"/>
<path d="M997 770a1.5 1.5 0 0 1 1 0 1.5 1.5 0 0 1 1 2l-1-1h-1l2 2v1a1.6 1.6 0 0 1-1 1 1.6 1.6 0 0 1-2-1l1 1 2-1-3-2zM1001 771v-1a1.6 1.6 0 0 1 2 2l-1-1h-1l-1 2 1 1h2v-1h-1h1v1l-2 1-1-2zM1005 770l1 5h-1v-4l-1 1zM1008 771v-1a1.4 1.4 0 0 1 1 1 1.4 1.4 0 0 1 1 1l-1 2v1a1.4 1.4 0 0 1-2-2zM1008 771v2a1 1 0 0 0 0 2 1.1 1.1 0 0 0 1-2v-2zM1011 770a1.4 1.4 0 0 1 1 1 1.4 1.4 0 0 1 1 1l-1 2v1a1.4 1.4 0 0 1-2-2zM1011 771v2a1 1 0 0 0 0 2 1.1 1.1 0 0 0 1-2v-2zM1013 774h1v1h-1zM1017 770v5h-1l-1-1v-1l1-2 1 1zM1015 772v2l1 1 1-2zM1017 772h1l1 2v-2h1v2l1-2-1 3-1-3v3h-1zM1022 772h2v3a1.2 1.2 0 0 1-1 2 1.2 1.2 0 0 1-1-2l1 1 1-1h-1l-1-1zM1022 772v2l1 1v-3z" fill-rule="evenodd"/>
<path d="M975 784a9 9 0 0 1 12 0v1h-2a6 6 0 0 0-8-1 4 4 0 0 0-1 5 4 4 0 0 0 5 2l4-1v-2h-4v-1h6v3a9 9 0 0 1-13-2v-3zM990 782h2v1h-2zM990 784h2v8h-2zM994 782h2v3a4 4 0 0 1 6 0 4 4 0 0 1 1 5 5 5 0 0 1-7 1v1h-2zM996 788a3 3 0 0 0 6 0 3 3 0 0 0-6 0zM1006 785a7 7 0 0 1 7 0l1 1-2 1-1-2h-2a1.1 1.1 0 0 0-2 1 1 1 0 0 0 1 1h1a4 4 0 0 1 5 3 6 6 0 0 1-9-1h2a2.8 2.8 0 0 0 4 2 1.1 1.1 0 0 0 1-2 1.1 1.1 0 0 0-2 0 4 4 0 0 1-5-3zM1016 786a6 6 0 0 1 9 2 5 5 0 0 1-3 4 5 5 0 0 1-6-1l-1-3zM1017 788a3 3 0 0 0 6 0 3 3 0 0 0-6 0zM1027 784h2v1a5 5 0 0 1 7 1v6h-2v-5a2.6 2.6 0 0 0-2-2 2.6 2.6 0 0 0-3 2v5h-2zM1044 785h1a7 7 0 0 1 6 0l1 1-1 1-2-2h-1a1.1 1.1 0 0 0-2 1 1 1 0 0 0 1 1h1a3 3 0 0 1 5 3 6 6 0 0 1-9-1h2a3 3 0 0 0 4 1 1.3 1.3 0 0 0 0-1 1.3 1.3 0 0 0-2 0 3 3 0 0 1-4-3zM1055 783l2-1v2h2v1h-2v5l2 1v1h-3l-1-1v-6h-1v-1h1zM1059 784h2l3 6 3-6h2l-4 8a4 4 0 0 1-5 2v-1a2.4 2.4 0 0 0 3-1zM1071 782h2v10h-2zM1076 786a5 5 0 0 1 8 2h-7a3 3 0 0 0 2 3 3 3 0 0 0 4-2h1a6 6 0 0 1-9 0zM1077 786v1h6a3 3 0 0 0-5-1zM1093 783a8 8 0 0 1 10 1v1h-2l-1-2h-3a1.8 1.8 0 0 0-2 0 1.8 1.8 0 0 0 0 2l4 1a3 3 0 0 1 4 1 3 3 0 0 1 0 3 8 8 0 0 1-11-1l2-1a5 5 0 0 0 8 1 6 6 0 0 0-6-2 2.7 2.7 0 0 1-3-1 2.7 2.7 0 0 1 0-3zM1107 784a9 9 0 0 1 12 0v1h-2a6 6 0 0 0-7-1 4 4 0 0 0-2 4 4 4 0 0 0 4 3l5-1v-2h-4v-1h6v3a9 9 0 0 1-13-2v-2z" fill-rule="evenodd"/>
<path d="M966 804h4a1.9 1.9 0 0 1 2 2 1.9 1.9 0 0 1-3 2h-2v2h-1zM967 805v2h3a1.1 1.1 0 0 0 1-1 1.1 1.1 0 0 0-1-1zM976 804h1l4 6h-1l-1-2h-4l-1 2h-1zM977 805l-2 3h3zM982 804h4a1.9 1.9 0 0 1 3 2 1.9 1.9 0 0 1-3 2h-3v2h-1zM983 805v2h3a1.2 1.2 0 0 0 1-1 1.2 1.2 0 0 0-1-1zM990 804h7v1h-6v2h5h-5v2h6v1h-7zM998 804h5a1.6 1.6 0 0 1 2 1 1.6 1.6 0 0 1-1 2h-1l3 3h-1l-4-3h-1v3h-2zM1000 805v2h3a1.1 1.1 0 0 0 1-1 1.1 1.1 0 0 0-1-1zM1011 805a5 5 0 0 1 6 0v1h-1l-1-1h-2a.9 .9 0 0 0-1 1 .9 .9 0 0 0 1 0l2 1a1.7 1.7 0 0 1 2 2 1.7 1.7 0 0 1-2 1h-4l-1-2h1a2.8 2.8 0 0 0 5 0l-3-1a1.9 1.9 0 0 1-2-2zM1019 804h1v6h-1zM1022 804h6v1l-5 4h6v1h-7v-1l5-4h-5zM1030 804h6v1h-5v2h5h-5v2h5v1h-6zM1042 806h1v1h-1zM1042 809h1v1h-1z" fill-rule="evenodd"/>
<path d="M1040 804h1l4 6h-2l-1-2h-3l-1 2h-2zM1040 805l-1 3h3zM1045 807a3 3 0 0 1 6 0 3 3 0 0 1-6 0zM1047 805l-1 1a2.3 2.3 0 0 0 0 2 2.3 2.3 0 0 0 3 1l1-2a1.8 1.8 0 0 0-1-2 1.8 1.8 0 0 0-2 0z" fill-rule="evenodd"/>
</g>
<g font-size="10.1">
<text x="292" y="787">Neck cover plate</text>
<text x="292" y="800">for truss-rod</text>
</g>
<g font-size="6.5">
<text x="807" y="695">15</text>
<text x="826" y="695">1</text>
<text x="847" y="695">Gibson headstock</text>
<text x="1017" y="695">13° angle, 6 right locking tuners</text>
<text x="807" y="707">11</text>
<text x="826" y="707">1</text>
<text x="847" y="707">Neck Pickup</text>
<text x="1017" y="707">490T Alnico Magnet Humbucker</text>
<text x="807" y="719">10</text>
<text x="826" y="719">1</text>
<text x="847" y="719">Bridge pickup</text>
<text x="1017" y="719">490R Alnico Magnet Humbucker</text>
<text x="807" y="731">2</text>
<text x="826" y="731">1</text>
<text x="847" y="731">24 3/4&quot; scale set Neck / 3°angle</text>
<text x="1015" y="731">Mahogany/Rosewood , 22 frets, dot inlay</text>
<text x="807" y="743">1</text>
<text x="826" y="743">1</text>
<text x="847" y="743">Body</text>
<text x="1017" y="743">Mahogany</text>
<text x="807" y="755">Pos.</text>
<text x="826" y="755">Qty.</text>
<text x="847" y="755">Component name</text>
<text x="1017" y="755">Description / Comment</text>
<text x="807" y="766">Drawing by</text>
<text x="996" y="766">Filename</text>
<text x="1062" y="766">Date</text>
<text x="1105" y="766">Scale</text>
<text x="807" y="775">M. de Haan</text>
<text x="1062" y="775">23/02/2003</text>
<text x="1105" y="775">1:1</text>
<text x="1075" y="806">Edition</text>
<text x="1105" y="806">Sheet</text>
<text x="1076" y="814">1.00</text>
<text x="1105" y="814">1/1</text>
</g>
<text font-size="5.2" x="804" y="822">For personal use only. Not to be sold in any form without the authors written permission.</text>
</svg>
